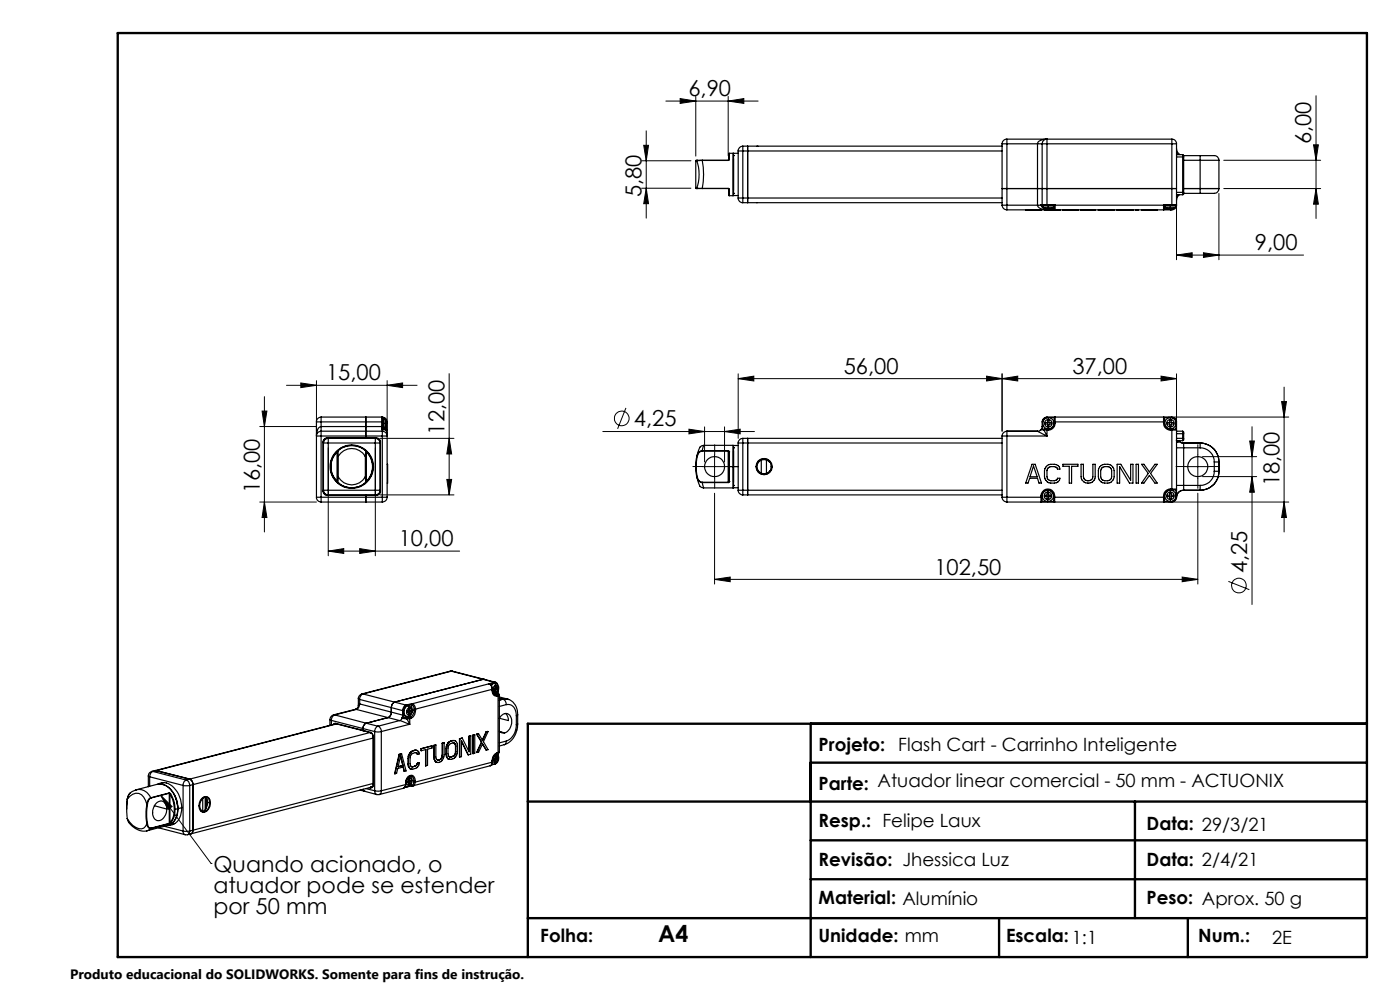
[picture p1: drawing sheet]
<svg xmlns="http://www.w3.org/2000/svg" width="297mm" height="210mm" viewBox="0 0 297 210" stroke-linecap="round" stroke-linejoin="round" font-family="sans-serif">
<g fill="none" stroke="#000" stroke-width=".21">
<path d="M136.1 34.1h10.5M136.1 39.9h10.5M136.6 30.8h1l-.5 3.3zM137.1 27.8v18.5M137.1 39.9l.5 3.3h-1zM141.3 21.4h19.5M144.3 20.9l3.3 .5-3.3 .5zM147.6 20.5v12.6M154.5 21.4l3.3-.5v1zM154.5 20.5v12.5M259.6 34h20.6M259.6 40h20.6"/>
<path d="M278.7 30.7h1l-.5 3.3zM279.2 20.3v26M279.2 40l.5 3.3h-1zM249.6 54.1l3.3-.5v1zM249.6 41v14.1M249.6 54.1h26.9M255.3 53.6l3.3 .5-3.3 .5zM258.6 41v14.1M95.3 79.3v25.7M156.6 79.3v13.7M209.3 79.8l3.3 .5-3.3 .5zM212.6 79.3v12.2"/>
<path d="M246.3 79.8l3.3 .5-3.3 .5zM249.6 79.3v10.9M55.1 90.5h12M55.6 87.2h1l-.5 3.3zM56.1 84.1v28.7M60.8 81.7h27.7M63.8 81.2l3.3 .5-3.3 .5zM67.1 80.7v10.8M69.6 95v22.9M79.6 95v22.9M80.6 93h15.7M82.1 81.7l3.3-.5v1z"/>
<path d="M82.1 80.7v10.8M95.3 93l.5 3.3h-1zM127.9 91.5h32.2M132.8 86.5l-1.8 4.5M146.2 91l3.3 .5-3.3 .5zM149.1 99h5M149.5 90.5v7.5M151.6 96.5v5M153.7 91.5l3.3-.5v1zM153.7 90.5v7.5M156.6 80.3l3.3-.5v1zM156.6 80.3h93"/>
<path d="M212.6 80.3l3.3-.5v1zM247.9 88.5h25.5M251.6 99h5M254.1 96.5v5M255.1 96.9h11.5M265.1 93.5h1l-.5 3.4zM265.6 90.5v37.7M271.9 85.2h1l-.5 3.3zM272.4 82.1v30.7M55.1 106.5h12M56.1 106.5l.5 3.3h-1zM69.6 116.9l3.3-.5v1z"/>
<path d="M69.6 116.9h27.9M76.3 116.4l3.3 .5-3.3 .5zM80.6 105h15.7M94.8 101.7h1l-.5 3.3zM151.6 104.6v19.3M247.9 106.5h25.5M254.1 104.6v19.3M255.1 101.1h11.5M265.6 101.1l.5 3.3h-1zM272.4 106.5l.5 3.3h-1zM151.6 122.9l3.3-.5v1zM151.6 122.9h102.5"/>
<path d="M250.8 122.4l3.3 .5-3.3 .5zM260.6 123.3l4.4 1.8M34.1 168.7l2.4 2.4-.8 .6zM34.1 168.7l10.7 14.5M44.8 183.2h.1"/>
<circle cx="131.9" cy="88.8" r="1.56"/>
<circle cx="262.8" cy="124.2" r="1.56"/>
</g>
<path d="M149.1 99h-2.1M151.6 96.5v-2.2M154.1 99h2.1M251.6 99h-2.1M254.1 96.5v-2.2M256.6 99h2.1M151.6 101.5v2.1M254.1 101.5v2.1" fill="none" stroke="#000" stroke-width=".21" stroke-dasharray="15.2 1.3 1.3 1.3"/>
<path d="M25 7h265v196h-265zM172 153.5v49.5M290 153.5h-178v49.5M112 170h178M172 161.8h118M172 178.3h118M240.8 170v24.8M172 186.5h118M211.9 194.8v8.2M252 194.8v8.2M290 194.8h-178" fill="none" stroke="#000" stroke-width=".5"/>
<g fill="#000">
<path d="M34.1 168.7l2.4 2.4-.8 .6z"/>
<path d="M136.6 30.8h1l-.5 3.3zM137.1 39.9l.5 3.3h-1zM278.7 30.7h1l-.5 3.3zM279.2 40l.5 3.3h-1zM55.6 87.2h1l-.5 3.3zM56.1 106.5l.5 3.3h-1zM95.3 93l.5 3.3h-1zM94.8 101.7h1l-.5 3.3z"/>
<path d="M144.3 20.9l3.3 .5-3.3 .5zM154.5 21.4l3.3-.5v1z"/>
<path d="M255.3 53.6l3.3 .5-3.3 .5zM249.6 54.1l3.3-.5v1z"/>
<path d="M63.8 81.2l3.3 .5-3.3 .5zM82.1 81.7l3.3-.5v1z"/>
<path d="M153.7 91.5l3.3-.5v1zM146.2 91l3.3 .5-3.3 .5z"/>
<path d="M156.6 80.3l3.3-.5v1zM209.3 79.8l3.3 .5-3.3 .5z"/>
<path d="M212.6 80.3l3.3-.5v1zM246.3 79.8l3.3 .5-3.3 .5z"/>
<path d="M265.1 93.5h1l-.5 3.4zM265.6 101.1l.5 3.3h-1z"/>
<path d="M271.9 85.2h1l-.5 3.3zM272.4 106.5l.5 3.3h-1z"/>
<path d="M76.3 116.4l3.3 .5-3.3 .5zM69.6 116.9l3.3-.5v1z"/>
<path d="M250.8 122.4l3.3 .5-3.3 .5zM151.6 122.9l3.3-.5v1z"/>
</g>
<g fill="none" stroke="#000" stroke-width=".25">
<path d="M147.6 34.1v5.8M147.6 39.9l.3 .1M147.6 34.1h.2M147.6 39.9h.2M147.8 34.1a8.8 8.8 0 0 1 0 5.8M147.8 39.9l1.2 .1M147.8 39.9l.1 .1M147.9 34l-.3 .1M147.9 40h1.1M147.9 34l-.1 .1M147.9 34h1.1M149 34l-1.2 .1"/>
<path d="M149 34a15.7 15.7 0 0 1 0 6M149 34h.1M149 40h5.5M149 34h5.5M149 40h.1M154.5 40l.2 .2M154.5 34h.1M154.5 40l.1 .1M154.5 40h.1M154.6 33.9l-.1 .1M154.7 32.5l-.1 1.4M154.7 33.8l-.2 .2"/>
<path d="M154.7 32.5v1.3M154.7 33.8l-.1 .1M154.7 32.5h.8M155.5 32.5v9M155.5 32.5l.1 .1M155.6 33h.1M155.6 32.9l.1 .1M155.6 33.6v6.8M156.6 32.5h-1v9h1M156.6 32h1M156.6 32v10M157.6 31v1"/>
<path d="M157.6 31a1.02 1.02 0 0 0-1 1M157.6 32v10M157.6 31h55M157.6 32h55M158.6 31v11M160.6 31h.1M212.6 40h7.5M212.6 30.5h1M212.6 30.5v13M213.6 29.5v1M213.6 29.5a1.02 1.02 0 0 0-1 1M213.6 30.5v13"/>
<path d="M213.6 30.5h6.5M213.6 29.5h35M220.1 40h1M220.1 30.5h1M220.1 30.5v13M221.1 40h27.5M221.1 30.5h1M221.1 30.5v12.9M222.1 29.5v1M222.1 29.5a1.02 1.02 0 0 0-1 1M222.1 29.5a1.97 1.97 0 0 0-2 .8v.2M222.1 30.5v12.9"/>
<path d="M222.1 30.5h26.5M248.6 40h1zM248.6 30.5h1M248.6 29.5v1M248.6 29.5a.96 .96 0 0 1 1 1M248.6 30.5v12.9M249.6 31.5l.1 .6 .6 .7M249.6 32.3l.2 .5M249.6 30.5v13M249.6 32.8h1.3M249.6 33.3h1.3M250.9 32.8v.5"/>
<path d="M250.9 33.3h.2M250.9 32.8l.2 .2M250.9 33.3v7.5M251.1 33v.3M251.1 33.3v7.5M251.1 34h3.5M251.1 40h3.5M251.1 33h3.5M254.6 40v1M254.6 40h4M254.6 33v1M254.6 34h4"/>
<path d="M254.6 33h2.6a1.08 1.08 0 0 1 1.4 1M254.6 34v6M258.6 40a1.22 1.22 0 0 1-1.7 1h-2.3M258.6 34v6M154.6 40.1l.1 1.4M154.6 40.1l.1 .1M154.7 40.2v1.3M154.7 41.5h.8M155.6 41h.1M155.6 41.4l-.1 .1M155.7 41l-.1 .1M156.6 42h1"/>
<path d="M156.6 42a.96 .96 0 0 0 1 1M157.6 42v1M157.6 42h55M157.6 43h55M158.6 42v1zM160.6 43h.1M212.6 43.5h1M212.6 43.5a1.02 1.02 0 0 0 1 1M213.6 43.5v1M213.6 43.5h6.5M213.6 44.5h8.8M217.6 44.5h3.3"/>
<path d="M218.9 44.5v.1M219.6 44.5v.1M220.1 43.5v.2a1.81 1.81 0 0 0 2 .8M220.1 43.5h.8M220.9 43.5l.6 .8M220.9 43.4l.1 .1M220.9 43.4h.2M220.9 43.5h.1M220.9 43.4v.1M221 43.5h.2M221 43.5l.1 .2M221.1 43.4l.1 .1"/>
<path d="M221.1 43.4h1M221.2 43.6v.1M221.2 43.7l.3 .4h.9M221.2 43.5h.9M221.2 43.6h1.2M221.2 43.7h1.2M221.3 43.5l-.1 .1M221.5 44.3l.6 .2M221.5 44.1h.1M221.6 44.1l.5 .2M221.6 44.1l-.1 .2M221.6 44.5h3.3"/>
<path d="M221.7 44.5v.1M221.9 44.5v.1M222.1 43.4v.1M222.1 44.3v.2M222.1 43.4h1.7M222.1 43.5h1.6M222.1 44.3h.3M222.2 44.5v.1M222.4 43.5v.1M222.4 43.7v.4M222.4 44.3v.2M222.4 44.3h1.3"/>
<path d="M222.4 44.5h1.4M222.4 43.6h1.2M222.4 43.7h1.2M222.4 43.6v.1M222.4 44.1v.2M222.5 44.5v.1M222.9 44.5v.1M223.5 43.5l.1 .1M223.6 43.6v.1M223.6 43.7l-.3 .4h-.9M223.7 43.5h.1M223.7 44.3l.1 .2"/>
<path d="M223.7 43.5v.8M223.7 44.5v.1M223.8 43.5v1M223.8 43.4l-.1 .1M223.8 43.4v.1M223.8 43.5h23M223.8 44.5h23M224.1 44.5v.1M224.4 44.5v.1M224.8 44.5v.1M225.5 44.5h3.2M229.3 44.5h3"/>
<path d="M229.8 44.5v.1M229.9 44.5v.1M230.1 44.5v.1M230.3 44.5v.1M230.7 44.5v.1M231 44.5v.1M231.4 44.5v.1M231.6 44.5v.1M231.8 44.5v.1M233 44.5h3.4M233.1 44.5v.1M233.3 44.5v.1"/>
<path d="M233.6 44.5v.1M233.9 44.5v.1M234.4 44.5v.1M235 44.5v.1M235.4 44.5v.1M235.8 44.5v.1M236.1 44.5v.1M236.3 44.5v.1M237 44.5h3.3M237.8 44.5v.1M239.9 44.5v.1M241 44.5h.5"/>
<path d="M242.2 44.5h3.3M242.7 44.5v.1M243.8 44.5v.1M245 44.5v.1M246.8 43.5v1M246.8 43.5h.2M246.8 43.4l.2 .1M246.8 44.5h1.5M246.8 43.4v.1M246.8 43.4h1.8M247 43.5h1.6M247.1 44.3l-.3 .2"/>
<path d="M247.1 43.5v.8M247.1 44.3h1.2M247.1 43.6v.1M247.1 43.7l.3 .4h.9M247.1 43.6h1.2M247.1 43.7h1.2M247.2 43.5l-.1 .1M248.3 43.5v.1M248.3 43.7v.4M248.3 44.3v.2M248.3 43.6h1.2M248.3 43.7h1.2"/>
<path d="M248.3 43.6v.1M248.3 44.1v.2M248.3 44.5h.3M248.3 44.3h.3M248.6 43.4h1l-.1 .1M248.6 43.5h.9M248.6 43.4v.1M248.6 44.3v.2M249.2 44.1l-.6 .2M249.4 43.5l.1 .1M249.5 43.6v.1M249.5 43.7l-.3 .4h-.9"/>
<path d="M249.5 43.5h.1M249.6 43.5a.96 .96 0 0 1-1 1M249.6 41.3h1.3M249.6 40.8h1.3M249.8 41.3l-.2 .4M250.2 41.3l-.5 .6-.1 .6M250.9 40.8h.2M250.9 40.8v.5M251.1 40.8v.4l-.2 .1M251.1 41h3.5M67.1 89.5h1M67.1 89.5v16"/>
<path d="M68.1 91.5v1M68.1 91.5a.91 .91 0 0 0-.9 1h.9M68.1 88.5a1.02 1.02 0 0 0-1 1M68.1 88.5v1M68.1 90.5v.9M68.1 90.5h-.2a1.77 1.77 0 0 0-.8 1.7M68.1 91.5h13M68.1 92.5h13M68.1 89.5h12.9M68.1 88.5h13M68.1 90.5h12.9M68.1 89.5v1"/>
<path d="M68.1 92.5v13M68.5 93.8h.1M68.5 93.8v10.4M68.6 94h1M68.6 94v10M68.7 93.7l-.1 .1M68.9 93.2v.1M69.4 92.9a.97 .97 0 0 0-.9 .9M69.4 93a.85 .85 0 0 0-.8 .8M69.4 92.9v.1M69.4 93h.1M69.4 92.9h10.4"/>
<path d="M69.6 93v1M69.6 93a.97 .97 0 0 0-1 1M69.6 94h10M69.6 93h10M69.6 94v10M70.1 99a4.5 4.5 0 0 0 1.4 3.2M70.1 99a4.4 4.4 0 0 0 1.3 3.2M71.4 95.8l.1 .1M71.4 95.8a4.2 4.2 0 0 0-1.3 3.2M71.5 95.8l-.3 .4a4.7 4.7 0 0 0-1.1 2.8M71.5 95.9a4.4 4.4 0 0 0 0 6.2M71.5 95.9v6.2"/>
<path d="M71.6 96.8v4.3M71.6 96.8h.1M71.6 95.7v1.1M71.6 95.7l-.1 .2M71.6 95.6h.1M71.6 95.6a4.5 4.5 0 0 1 6 .1M71.6 95.6l.1 1.2M71.6 95.6a4.5 4.5 0 0 1 6 0M71.6 95.6v.1M71.6 95.6l-.2 .2M71.7 96.8v4.3M71.7 96.8a3.3 3.3 0 0 1 5.8 0"/>
<path d="M77.5 96.8h.1M77.5 96.8v4.3M77.6 95.6h.1M77.6 95.6l-.1 1.2M77.6 96.8v4.3M77.6 95.6v.1M77.6 95.7v1.1M77.6 95.7l.1 .2M77.6 95.6l.2 .2M77.6 91.5v1.4M77.6 92.9h.1M77.6 90.5v1"/>
<path d="M77.6 88.5v2M77.7 95.9a4.4 4.4 0 0 1 0 6.2M77.7 95.9v6.2M77.8 95.8a4.5 4.5 0 0 1 0 6.4M77.8 95.8l-.1 .1M79.6 94h1M79.6 93v1M79.6 93a.96 .96 0 0 1 1 1M79.6 94v10M79.8 92.9a.9 .9 0 0 1 .9 .9M79.8 92.9v.1M79.8 93a.78 .78 0 0 1 .8 .8"/>
<path d="M79.8 93h.1M80.4 93.2l-.1 .1M80.6 93.7v.1M80.6 93.8h.1M80.6 94v10M80.7 93.8v10.4M81 90.5v.6M81 90.5h.1M81 89.5h.1M81 91.1h.1M81 89.5v1M81.1 90.9l.1 .1"/>
<path d="M81.1 91.5v1M81.1 91.5a.9 .9 0 0 1 1 1h-1M81.1 91.5h.1M81.1 91.1l.8 .1M81.1 91h.6M81.1 90.5v.5M81.1 91h.1M81.1 88.6l-.1-.1v1M81.1 88.6v.9M81.1 88.5v.1M81.1 88.5a1.02 1.02 0 0 1 1 1M81.1 91.1v.4"/>
<path d="M81.1 89.5v1M81.1 91v.1M81.1 92.5v13M81.1 91l-.1 .1M81.2 88.6l-.1 .1M81.2 88.6v2.4M81.2 88.6h.1M81.2 91h.1M81.3 88.6v2.4M81.3 88.6l.4 .3v1.8l-.4 .3M81.7 88.9l.2 .6M81.7 89.8h.2"/>
<path d="M81.7 91l.2 .2M81.7 91h.2M81.9 91.2h.2M81.9 91l.2 .2M81.9 89.8v1.2M81.9 89.8h.2M81.9 89.5h.2M81.9 91.2l.2 1M81.9 89.5v.3M82.1 89.8v1.4M82.1 98.5v4M82.1 89.5v.3"/>
<path d="M82.1 91.2v14.3M147.8 96.8h.1M147.8 96.8a11 11 0 0 0 0 4.3M147.9 96.8a11 11 0 0 0 0 4.3M149 95.6a1.33 1.33 0 0 0-1.2 1.2M149 95.7a1.25 1.25 0 0 0-1.1 1.1M149 95.6v.1M149 95.6h5.5M149 95.7h5.5M149.3 94.5h-.4l-.4 .4-.7 1.9M154.5 95.6l.2 .2M154.5 95.7l.1 .2"/>
<path d="M154.5 95.6v.1M154.5 95.7v6.6M154.6 95.8h.1M154.6 95.9v6.2M154.7 99v3.2M154.7 95.8v3.2M154.7 95.8l-.1 .1M154.7 99h.8M155.5 94.5h-6.2l-.3 1.1M155.5 94.5l.1 .1M155.5 99h.1M155.5 99v4.5"/>
<path d="M155.5 94.5v4.5M155.6 94.9l.1 .1M155.6 95h.1M155.6 99v4.5h1M155.6 99v3.4M155.6 95.6v3.4M155.6 99h1M156.6 94.5h-1v4.5M156.6 94h1M156.6 94v10M157.6 93v1M157.6 93a.96 .96 0 0 0-1 1"/>
<path d="M157.6 94v10M157.6 94h55M157.6 93h55M158.6 93v11M160.4 99a1.73 1.73 0 0 1 1.7-1.7 1.73 1.73 0 0 1 1.7 1.7M160.4 99a1.73 1.73 0 0 0 1.7 1.7 1.73 1.73 0 0 0 1.7-1.7M160.4 99h.1M161.5 97.6a1.49 1.49 0 0 0-.9 1.4 1.49 1.49 0 0 0 .9 1.4M161.5 97.6v2.8M162.6 97.6h-1.1M162.6 97.6l.7 .5v-.2M162.6 97.6v2.8"/>
<path d="M163.6 99h.2M163.6 98.3v1.3M212.6 92.5h1M212.6 92.5v13M213.6 91.5a1.09 1.09 0 0 0-1 1M213.6 91.5v1M213.6 91.5h6.5M213.6 92.5v13M213.6 92.5h8.5M218.9 98.5h.7l1.3 4h-.5l-.3-1h-1.7l-.3 1h-.5zM219.3 98.8l.7 2.3h-1.5zM220.1 91.5l2 1"/>
<path d="M220.9 91.1l-.4 .3-.4 .1M220.9 91.1l.6 .1M220.9 91.1l-.1 .1M220.9 91v.1M221.1 90.5h.1M221.1 90.5l-.2 .6M221.1 89.5h.1M221.1 89.5v1M221.2 90.5l-.1 .5M221.2 89.5v1M221.5 91.2l.6 1.3M221.5 91.2h.6"/>
<path d="M221.6 91l-.1 .2M221.6 91h.5M221.6 91l-.7 .1M221.8 89.6h.4v-.5h.3v.5h.6v.3h-.6v.5h-.3v-.5h-.4zM222.1 91v.2M222.1 88.6a.97 .97 0 0 0-.9 .9M222.1 88.5v.1M222.1 88.5a1.09 1.09 0 0 0-1 1M222.1 91.2v1.3M222.1 91.2h.3M222.1 88.5h26.5M222.1 91h.3"/>
<path d="M222.1 88.6h1.6M222.2 98.7a2.1 2.1 0 0 1 2.6 .4l.1 .4h-.6v-.2a1.31 1.31 0 0 0-2.2 .5v1.3a.84 .84 0 0 0 .8 .9h.8l.6-.3v-.2h.6a1.64 1.64 0 0 1-2.4 .9 1.6 1.6 0 0 1-.9-1.3 2.28 2.28 0 0 1 .6-2.4zM222.4 90.6v.4M222.4 88.6a1.2 1.2 0 0 0-1.2 1.2 1.2 1.2 0 0 0 1.2 1.2M222.4 88.6v.4M222.4 89a.79 .79 0 0 0-.8 .8 .79 .79 0 0 0 .8 .8M222.4 88.6a1.2 1.2 0 0 1 1.2 1.2 1.2 1.2 0 0 1-1.2 1.2M222.4 89a.79 .79 0 0 1 .8 .8 .79 .79 0 0 1-.8 .8M222.4 91v.2M223.7 89.8a1.33 1.33 0 0 1-1.3 1.2M223.7 89.8h.1M223.7 88.6l.1-.1v1"/>
<path d="M223.7 89.5h.1M223.7 88.6v.9M223.7 89.5v.3M223.8 89.8a1.45 1.45 0 0 1-1.4 1.4M223.8 89.5v.3M223.8 89.5h23M225.5 98.5h3.2v.4h-1.4v3.6h-.5v-3.6h-1.3zM229.3 98.5h.5v2.6a1.02 1.02 0 0 0 1 .9 1.02 1.02 0 0 0 1-.9v-2.6h.5v2.6a1.51 1.51 0 0 1-1.5 1.4 1.51 1.51 0 0 1-1.5-1.4zM233.6 98.7a1.72 1.72 0 0 1 2.8 1.1 2.28 2.28 0 0 1-.6 2.4 1.72 1.72 0 0 1-2.8-1.1l.1-1.7zM233.8 99.3a1.26 1.26 0 0 1 2 .5v1.3a1.2 1.2 0 0 1-1.1 .9 1.2 1.2 0 0 1-1.2-.9v-1.3zM237 98.5h.8l2.1 3.4v-3.4h.4v4h-.7l-2.1-3.5v3.5h-.5zM241 98.5h.5v4h-.5z"/>
<path d="M242.2 98.5h.5l1.1 1.6 1.2-1.6h.5l-1.4 1.9 1.4 2.1h-.5l-1.2-1.6-1.1 1.6h-.5l1.4-2.1zM246.8 89.8a1.45 1.45 0 0 0 1.5 1.4M246.8 89.5h.3M246.8 89.8h.3M246.8 89.5v.3M247 88.6l-.2-.1v1M247 88.6l.1 .9M247 88.6h1.6M247.1 89.8a1.26 1.26 0 0 0 1.2 1.2M247.1 89.5v.3M248.1 89.1h.4v.5h.5v.3h-.5v.5h-.4v-.5h-.5v-.3h.5zM248.3 90.6v.4"/>
<path d="M248.3 88.6a1.2 1.2 0 0 0-1.2 1.2 1.2 1.2 0 0 0 1.2 1.2M248.3 88.6v.4M248.3 89a.79 .79 0 0 0-.8 .8 .79 .79 0 0 0 .8 .8M248.3 88.6a1.2 1.2 0 0 1 1.2 1.2 1.2 1.2 0 0 1-1.2 1.2M248.3 89a.79 .79 0 0 1 .8 .8 .79 .79 0 0 1-.8 .8M248.3 91v.2M248.3 91.2h.3M248.3 91h.3M248.6 91v.2M248.6 91h.9M248.6 88.5v.1M248.6 88.6a.9 .9 0 0 1 .9 .9"/>
<path d="M248.6 88.5a1.02 1.02 0 0 1 1 1M248.6 91.2v12.5M249.5 91l.1 .2h-1M249.5 89.5h.1M249.5 89.5v1.5M249.6 93.5h1.3M249.6 95h1.5M249.6 93.2l.1 .6h.2M249.6 93h1.3M249.6 91.5h1.3M249.6 89.5v16M249.6 92h1.3"/>
<path d="M249.8 93.5h.1h-.3l.3 .3M249.9 93.5l.2 .1M250 93.5l.1 .1M250.1 93.6l-.2 .2M250.1 93.6h.1M250.1 93.6l.5 .3 .5 .1M250.9 93v.5M250.9 91.5v.5M250.9 93h.2M250.9 92h.2M250.9 91.5l.2 .1v.4M250.9 92v1"/>
<path d="M251.1 93v.3l-.2 .2M251.1 94v1M251.1 94h3.5M251.1 92v1M251.1 95v8M251.1 95h3.5M254.6 95a2.99 2.99 0 0 1 3 3M254.6 94v1M254.6 94a4 4 0 0 1 4 4M257.6 98h1M257.6 100h1M257.6 100a2.99 2.99 0 0 1-3 3"/>
<path d="M257.6 98v2M258.6 100a3.9 3.9 0 0 1-4 4M258.6 98v2M67.1 105.5h1M67.1 105.5a1.02 1.02 0 0 0 1 1M68.1 105.5v1M68.1 105.5h13M68.1 106.5h13M68.5 104.2a.97 .97 0 0 0 .9 .9M68.5 104.2h.1a1.1 1.1 0 0 0 .8 .9M68.6 104h1M68.6 104a.97 .97 0 0 0 1 1"/>
<path d="M69.4 105.1h10.4M69.6 104v1M69.6 104h10M69.6 105h10M71.4 102.2l.2 .1M71.5 102.1l-.1 .1M71.5 102.1l.1 .2M71.6 102.3a4.4 4.4 0 0 0 6 0M71.6 101.1h.1M71.6 102.3v.1M71.6 101.1v1.2M71.6 102.4a4.5 4.5 0 0 0 6 0"/>
<path d="M71.6 102.4h.1M71.7 101.1a3.3 3.3 0 0 0 5.8 0M71.7 101.1l-.1 1.3M77.5 101.1h.1M77.5 101.1l.1 1.3M77.6 102.4h.1M77.6 102.3v.1M77.6 102.3h.1M77.6 101.1v1.2M77.6 105.1h.1M77.6 105.1v1.4M77.7 102.1l-.1 .2"/>
<path d="M77.7 102.1l.1 .1M77.8 102.2l-.2 .2M79.6 104v1M79.6 104h1M80.6 104a.96 .96 0 0 1-1 1M80.7 104.2a.9 .9 0 0 1-.9 .9M80.7 104.2h-.1a1.24 1.24 0 0 1-.8 .9M81.1 105.5h1M81.1 105.5v1M82.1 105.5a1.02 1.02 0 0 1-1 1M147.8 101.1l.7 2 .8 .4M147.8 101.1a1.33 1.33 0 0 0 1.2 1.3"/>
<path d="M147.8 101.1h.1M147.9 101.1a1.22 1.22 0 0 0 1.1 1.2M149 102.3v.1M149 102.4l.3 1.1M149 102.4h5.5M149 102.3h5.5M149.3 103.5h6.2M154.5 102.3v.1M154.6 102.1h.1M154.6 102.1l-.1 .2M154.6 102.1l.1 .1M154.7 102.2l-.2 .2"/>
<path d="M155.6 103.4l-.1 .1M155.6 103h.1M155.7 103l-.1 .1M156.6 104h1M156.6 104a.96 .96 0 0 0 1 1M157.6 104v1M157.6 104h55M157.6 105h55M158.6 104v1zM161.5 100.4l.5 .1 .6-.1M163.3 100v-.1l-.7 .5M212.6 105.5a1.09 1.09 0 0 0 1 1"/>
<path d="M212.6 105.5h1M213.6 105.5v1M213.6 105.5h7.2M213.6 106.5h35M220.8 105.2a1.45 1.45 0 0 1 1.5-1.5 1.45 1.45 0 0 1 1.4 1.5M220.8 105.5v1l.2-.1M220.8 105.5h.3M220.8 105.2h.3M220.8 105.2v.3M221 106.4h2.6M221.1 105.5l-.1 .9M221.1 105.2a1.25 1.25 0 0 1 1.2-1.3 1.25 1.25 0 0 1 1.3 1.3"/>
<path d="M221.1 105.2v.3M222.1 104.5h.4v.5h.5v.3h-.5v.5h-.4v-.5h-.4v-.3h.4zM222.3 106v.4M222.3 104a1.2 1.2 0 0 0-1.2 1.2 1.2 1.2 0 0 0 1.2 1.2M222.3 104v.4M222.3 104.4a.79 .79 0 0 0-.8 .8 .79 .79 0 0 0 .8 .8M222.3 104a1.2 1.2 0 0 1 1.2 1.2 1.2 1.2 0 0 1-1.2 1.2M222.3 104.4a.79 .79 0 0 1 .8 .8 .79 .79 0 0 1-.8 .8M223.6 105.2h.1M223.6 105.5h.1M223.6 105.5v.9M223.6 105.2v.3"/>
<path d="M223.7 105.5v1l-.1-.1M223.7 105.5h23.1M223.7 105.2v.3M246.8 105.5v1l.2-.1M246.8 105.5h.3M246.8 105.2h.3M246.8 105.2v.3M247 106.4h1.6M247.1 105.5l-.1 .9M247.1 105.2v.3M248.1 104.5h.4v.5h.5v.3h-.5v.5h-.4v-.5h-.5v-.3h.5zM248.3 104v.4"/>
<path d="M248.3 104a1.2 1.2 0 0 1 1.2 1.2 1.2 1.2 0 0 1-1.2 1.2M248.3 106v.4M248.3 104.4a.79 .79 0 0 1 .8 .8 .79 .79 0 0 1-.8 .8M248.3 104a1.2 1.2 0 0 0-1.2 1.2 1.2 1.2 0 0 0 1.2 1.2M248.3 104.4a.79 .79 0 0 0-.8 .8 .79 .79 0 0 0 .8 .8M248.3 103.7a1.45 1.45 0 0 0-1.5 1.5M248.3 103.7v.2M248.3 103.9a1.26 1.26 0 0 0-1.2 1.3M248.3 103.7h.3M248.3 103.9h.3M248.6 103.7v.2M248.6 103.7h1l-.1 .2"/>
<path d="M248.6 103.9h.9M248.6 106.4v.1M249.5 105.5h.1M249.5 105.5a.9 .9 0 0 1-.9 .9M249.5 103.9v1.6M249.6 105.5a1.02 1.02 0 0 1-1 1M249.6 103h1.5M251.1 103v1M251.1 104a1.51 1.51 0 0 0-1.5 1.5M251.1 104h3.5M251.1 103h3.5M254.6 103v1"/>
<path d="M70 152.6l.3 .2M70 152.6v1.3M70.3 152.8l9.2 2.4M70.3 152.8v1M70.7 151.7h.3M70.8 151.7l-.5 .2-.3 .7M71 151.7a1.11 1.11 0 0 0-.7 1.1M71 151.7l6.7 1.7M71 153.5h.1M71 153.5l-.1 .1M71.1 153.5h.2M71.2 153.4l-.5 .3"/>
<path d="M71.2 153.4l.1 .1M71.2 153.4l5.8 1.5M71.3 153.5l5.7 1.5M71.3 153.5l-38.4 10M71.4 153.6l-38.2 9.9M75.5 150.5h.1M75.5 150.5l-4.8 1.2M75.6 150.5l9.2 2.4M75.6 150.5l-4.6 1.2M76 149.7l-.1 .4-.4 .4M76 148.2l.3 .2M76 148.2v1.5"/>
<path d="M76.3 149.3a1.23 1.23 0 0 1-.7 1.2M76.3 149.3l-.2 .1-.1 .3M76.3 149.3l6.7 1.8M76.3 148.4l6.7 1.7M76.3 148.4v.9M76.8 147.2l-.5 .3-.3 .7M76.8 147.2h.2M77 154.9v.1M77 147.2a1.23 1.23 0 0 0-.7 1.2M77 154.9l1.6 .5M77 147.2l6.7 1.7M77 155l1.6 .4"/>
<path d="M77.7 153.4a1.27 1.27 0 0 0-.7 1.5M77.7 153.4l2.5 .6M78.5 155.4l-38.2 9.9M78.6 155.4a.98 .98 0 0 1 .6 1M78.6 155.4h.1M78.6 155.4a.87 .87 0 0 1 .6 .9M79.2 156.3v10.1M79.2 156.3v.1M79.2 156.6l-38.2 9.8M79.2 156.4v10M79.5 155.2h1.4M79.5 155.2v12.5"/>
<path d="M80.2 154a1.23 1.23 0 0 0-.7 1.2M80.2 154a1.23 1.23 0 0 1 .7 1.2M80.9 155.2v12.5M83 151.1a1.23 1.23 0 0 1-.7 1.1l-4.6 1.2M83 151.1l2.4 .6M83 150.1l2.4 .6M83 150.1v1M83.7 148.9a1.23 1.23 0 0 0-.7 1.2M83.7 148.9l2.4 .7M84.8 152.9l2.1 .7M84.8 152.9l-4.6 1.1M85.2 159.9l-.5 .1"/>
<path d="M85.2 159.9l.9 3.6-.3 .1M85.3 152.3v.1M85.3 152.4l-.5 .5M85.3 152.4l1 .1M85.4 151.7l-.1 .6M85.4 150.7h.1M85.4 151.7h.1M85.4 150.7v1M85.4 152.3l-.1 .1M85.4 152.3h.9M85.4 152.3h-.1M85.4 152.3h.1"/>
<path d="M85.5 151.7v.6M85.5 150.7v1M85.9 151.8l.3 .2M86.1 149.6l.1 .1M86.1 149.6a1.19 1.19 0 0 0-.7 1.1M86.2 152h.4M86.2 149.7a1.17 1.17 0 0 0-.7 1M86.3 152.3v.2M86.3 152.5l.6 1.1M86.4 149.7a1.41 1.41 0 0 0-.5 2.1M86.5 149.6l.3 .1M86.5 149.6a1.43 1.43 0 0 0-.6 2.2"/>
<path d="M86.5 149.6v.1M86.5 149.7l.3 .4M86.5 149.7a1.31 1.31 0 0 0-.3 2.3M86.5 149.7h.3M86.7 150.9v.6h.2M86.7 150.7h.2M86.7 151.4l.2 .1M86.7 150.9l.2 .1M86.8 152.2l-.5 .1M86.8 152.2l.1 .2M86.8 149.7a1.24 1.24 0 0 1 .7 1.2 1.24 1.24 0 0 1-.9 1.1M86.8 150.1a.87 .87 0 0 0-.6 .8 .87 .87 0 0 0 .4 .8h.2"/>
<path d="M86.8 150.1a.77 .77 0 0 1 .6 .7 .77 .77 0 0 1-.4 .8l-.2 .1M86.8 151.7l-.2 .3M86.9 152.4l-.6 .1M86.9 150.7v-.5l-.2 .1v.5l-.3 .1v.3l.3-.1h-.3M86.9 151v.5M86.9 152.4v1.2M86.9 150.7l.4-.1v.3M86.9 153.6l-6 1.6M87 159.7l-.3 .3M87 159.7h.1M87 152.1l.1 .3M87 152.1l-.6-.1-.9 .3"/>
<path d="M87 152.1l-.2 .1M87 159.7l-.2 .4M87.1 150.7v.2M87.1 150.9h-.4M87.1 150.9h.2M87.1 152.4h-.2M87.2 159.4l-.2 .3M87.2 159.4h.1M87.3 150.9l-.4 .1M87.3 159.4l-.3 .3M87.3 149.4v.1M87.3 149.5a.96 .96 0 0 1 .6 .9"/>
<path d="M87.3 149.5v.5M87.3 149.4l-1.1 .3M87.4 149.3l-.1 .1M87.4 149.3l-1.3 .3M87.4 149.3h.1M87.5 149.3l-.2 .1M87.5 149.3a1.14 1.14 0 0 1 .7 1.1M87.5 159.3l-.3 .1M87.5 159.3h.1M87.5 150.6l.4 .1M87.6 159.3l-.3 .1M87.9 150.7a1.62 1.62 0 0 1-.9 1.4"/>
<path d="M87.9 150.7h.3M87.9 150.4h.3M87.9 150.4v.3M88 159.1l-.5 .2M88 159.1l.3 .1M88 159.1l.1 .1M88.1 159.2l-.5 .1M88.1 159.2a.72 .72 0 0 1 .8 .7l-.3 .1M88.2 150.7a1.79 1.79 0 0 1-1.1 1.7M88.2 150.4v.3M88.3 159.7l.1 .1M88.4 159.8l.2 .2"/>
<path d="M88.4 159.8h.1M88.5 159.8l-.2-.1a1.08 1.08 0 0 0-1.3 1.1v1.2a.56 .56 0 0 0 .6 .7l.5-.2M88.5 159.8l.1 .2M89.3 158.8l.1 .4M89.3 158.8h.1M89.4 158.8v.4M89.4 159.2l.9-.2v3.4M90.3 159v3.4M91.7 158.2l-2.4 .6M91.7 158.2l-2.3 .6M91.7 158.2v.5l-1 .2v3.4l-.4 .1M92 158.1v2.5"/>
<path d="M92 158.1h.1M92.1 158.1v2.6M92.5 158l-.4 .1M92.5 158l-.5 .1M92.5 158v2.6l.1 .5 .5 .1M93.8 157.6v2.6M93.8 157.6l.1 .1M93.9 157.7v2.5M94.2 157.6h-.4M94.2 157.6v2.5a1.31 1.31 0 0 1-1.7 1.5M94.2 157.6l-.3 .1M94.6 158.7v1.3"/>
<path d="M94.6 160l.1 .4M94.6 158.7l.1 .1M94.6 160h.1M94.7 158.3l-.1 .4M94.7 158.8v1.2M94.7 158.3l.1 .1M94.8 158.4l-.1 .4M94.8 158l-.1 .3M94.8 158h.1M94.9 158l-.1 .4M95 157.6l-.2 .4M95 157.6l-.1 .4"/>
<path d="M95.4 157.4l-.4 .2M95.5 142.4h.5M95.5 142.4h.2M95.5 142.4l-18.7 4.8M95.6 157.2a.96 .96 0 0 1 1 0 .96 .96 0 0 1 .4 1 2.61 2.61 0 0 1-.6 2.6l-1 .3M95.6 157.2l-.2 .2M95.6 157.2h.1M95.7 142.4h.3M95.7 142.4l-18.7 4.8M95.7 142.4l6.8 1.7M96 142.4l6.7 1.7M96.1 157.1l-.5 .1"/>
<path d="M96.3 157.6l.1 .1M96.4 157.7l.2 .2M96.4 157.7h.1M96.5 157.7a1.04 1.04 0 0 0-1.5 1v1.2l.2 .5 .2 .2 .7-.1M96.5 157.7l.2 .2M96.6 157.9v.3M96.6 159.8l-.2 .3M96.6 157.9h.1M96.6 159.8h.1M96.6 158.2v1.3M96.6 159.5v.3M96.6 158.2h.1"/>
<path d="M96.6 159.5h.1M96.7 159.8l-.2 .3M96.7 157.9v.3M96.7 159.5v.3M96.7 158.2v1.3M97.5 156.7v3.9M97.5 156.7h.1M97.9 157.3l1.4 2.8M98.1 156.6l-.6 .1M99.4 156.2v3.1M99.4 156.2l.1 3.3-1.4-2.9M99.8 156.1h.1"/>
<path d="M99.9 156.1l-.5 .1M99.9 156.1v3.9l-.6 .1M100.3 156l.1 3.9M100.3 156h.1M100.4 156v3.9M100.7 155.9l-.4 .1M100.7 155.9v3.9l-.3 .1M100.7 155.9l-.3 .1M101.1 155.7l1 1.7M101.1 155.7l.1 .1M101.2 155.8l1 1.6M101.5 155.7h-.4"/>
<path d="M101.5 155.7l-.3 .1M102.1 157.4l-.9 2.2M102.1 157.4h.1M102.2 157.4l-1 2.2M102.3 157.8l.9 1.3M102.5 144.1h.2M102.5 144.1l2.4 .6M102.5 144.1l-18.8 4.8M102.7 144.1l2.4 .6M103.1 155.2l-.8 1.8M103.1 155.2h.1M103.2 159.1l-.8-1.3-.9 1.8h-.3"/>
<path d="M103.2 155.2l-.8 1.8-.9-1.3M103.5 155.2h-.4M103.5 155.2h-.3M103.5 155.2l-.9 2.1 .9 1.7-.3 .1M103.6 145.1h.1M103.7 145.1a1.23 1.23 0 0 1 .7 1.1M103.7 145.1h.1M103.8 145.1a1.1 1.1 0 0 1 .7 1.1M103.8 145.1h.1M104.4 146.5a.91 .91 0 0 0 1 1.1M104.4 146.2v.3M104.4 146.2l-16.2 4.2"/>
<path d="M104.5 146.5a.8 .8 0 0 0 .8 .9M104.5 146.2h-.1M104.5 146.5h-.1M104.5 146.2v.3M104.7 144.9l-.5 .5M104.7 147.3l.6 .1M104.8 144.9h.4M104.8 144.9l-.6 .5M104.8 144.9h.3M104.8 144.9h.1M104.8 144.9l.3 .5M104.9 144.7l.1 .1"/>
<path d="M104.9 144.7h.2M104.9 144.7l-17.4 4.6M105 147.2l-.3 .1M105 144.8l.3 .1 .2 .2M105 144.8l-1.1 .3M105 146.2v.6l.2-.1M105 145.9l.2 .1M105 146.7h.2M105 146.2l.2 .1M105.1 144.9h.1M105.1 144.9a1.27 1.27 0 0 1 .7 1.2 1.27 1.27 0 0 1-.8 1.1M105.1 144.7l.3 .2 .2 .3"/>
<path d="M105.1 145.4a.87 .87 0 0 0-.5 .7 .87 .87 0 0 0 .4 .8h.1M105.1 145.4a.81 .81 0 0 1 .6 .7 .81 .81 0 0 1-.6 .8M105.1 146.9l-.1 .3M105.2 146v-.5h-.2v.5l-.3 .1v.3l.3-.1h-.3M105.2 146.3v.4M105.2 146l.4-.1v.3M105.3 147.4l.1 .2M105.3 159.9a1.34 1.34 0 0 1-.3 2.2M105.3 159.9a1.56 1.56 0 0 0-.8 1.5M105.3 159.9h.1M105.4 145.9v.2M105.4 146.1l-.4 .1"/>
<path d="M105.4 146.1l.2 .1M105.4 159.7a1.66 1.66 0 0 0-1 1.7M105.4 159.7v.2M105.5 147.3l.2 .3M105.5 147.1l.2 .1-.2 .1M105.5 147.1h-.3M105.5 147.3l-.2 .1M105.6 147.1l.3 .3M105.6 146.7l-.1 .4M105.6 159.8h.1M105.6 159.8l-.2 .1M105.6 146.2l-.4 .1"/>
<path d="M105.6 159.8v.3M105.6 146.7v.4M105.6 159.8v.4M105.7 159.7l-.1 .1M105.7 147.6v12.1M105.7 147.6h-.3M105.7 159.7h-.3M105.9 159.5l-.3 .3M105.9 155.1h.1a1.02 1.02 0 0 0 1.1 .4M105.9 147.4l-.2 .2M105.9 159.5l-.2 .2M105.9 147.4v12.1"/>
<path d="M105.9 147.8l1.8 .5M105.9 148.1l.8 .2M106.2 155.3l.9 .2M106.7 148.3a1.23 1.23 0 0 1 .7 1.2M106.7 148.3h1M106.7 148.3l1.2 .1M106.7 148.3l-.8 .2M107 158l-1.1 .2M107.2 151.3l.4 .5 .2 1.1-1.9-.5a1.3 1.3 0 0 1 1.3-1 1.3 1.3 0 0 1 1.2 .9 2.65 2.65 0 0 1-1.3 3.2M107.4 149.5a1.8 1.8 0 0 1 2.1 1.8v.5M107.4 157.2l-.2 .6-.2 .2M107.4 149.5l-1.5 .4"/>
<path d="M107.4 157.2l-1.5 .4M107.7 148.3a3.2 3.2 0 0 1 2.1 3.3M109.5 153.7a3.6 3.6 0 0 1-2.1 3.5M109.5 151.8v1.9M109.8 153.6a4.5 4.5 0 0 1-2.8 4.4M109.8 151.6l-.3 .2M109.8 153.6l-.3 .1M109.8 151.6v2M27 173.7h.1M27 173.7a3.8 3.8 0 0 0 4.2 2.5M27 169.5a2.04 2.04 0 0 1 2-1.2 2.04 2.04 0 0 1 1.9 1.5l.3 .8M27 173.7a3.1 3.1 0 0 0 3.5 2l.7-.9"/>
<path d="M27 169.5l-.1 1.6 .1 2.6M27 169.5l-.1 2.1M27.3 168.5l-.3 1M27.5 168.3l-.1 .1M28.9 167.5l-.1 .1a2.12 2.12 0 0 0-1.8 1.9M28.9 167.5l4.5-1.1a3.4 3.4 0 0 1 3.6 2.2l.4 1.1 .3 1.8M28.9 167.5a2.73 2.73 0 0 1 3.1 1.7M31.2 170.6a12.4 12.4 0 0 0 0 4.2M31.2 170.6h.1M31.2 174.8l.3 .8 .5 .1M31.3 174.7a.9 .9 0 0 0 .6 1h.1M31.3 170.6a12.2 12.2 0 0 0 0 4.1"/>
<path d="M31.3 174.7l-.1 .1M31.5 164.6l.3 .2M31.5 164.6v2.3M31.8 164.8l7 1.8M31.8 164.8v2M32 169.2a1.39 1.39 0 0 0-.8 1.4M32 169.3l-.5 .5-.2 .8M32 169.2v.1M32 175.7h.1M32 175.7l-.8 .5M32.2 163.6l-.6 .5-.1 .5M32.2 163.6h.3"/>
<path d="M32.5 163.6a1.14 1.14 0 0 0-.7 1.2M32.5 163.6l7 1.9M32.7 170.9l2.7 .7M32.9 163.5h.3M32.9 163.5l-.7 .1M33.2 163.5l-.7 .1M33.2 163.5l7.1 1.8M33.3 170.2a1.3 1.3 0 0 1 1.6-.1 1.3 1.3 0 0 1 .5 1.5 2.14 2.14 0 0 1-2.1 2.5 2.21 2.21 0 0 1-.5-3.3zM33.5 166.4a2.75 2.75 0 0 1 3.8 1.1 5.7 5.7 0 0 1 .3 6.8l-.3 .3a1.94 1.94 0 0 1-1.5 .4M33.7 175.6l5.6 1.5M34.1 166.3a4.3 4.3 0 0 1 3.4 3.4l.2 1.8M34.7 166l-1.2 .4"/>
<path d="M34.9 175.3l3.9 1M35.9 168.2l.3 .2M35.9 168.2v.1M35.9 174.7h.1M35.9 168.3l.2 .1M35.9 168.2l-3.9 1M35.9 168.3l-3.9 1M35.9 168.3v6.4M35.9 174.7l-3.9 1M36.1 174.5h.1M36.1 168.4a5.7 5.7 0 0 1 .3 5.7l-.3 .4M36.1 174.5l-.2 .2"/>
<path d="M36.1 168.4v6.1M36.2 168.4a5.9 5.9 0 0 1 .9 3.3M36.2 174.5l-.3 .2M36.2 168.4h-.1M36.9 168.5l.5 1.2 .3 1.8M37.1 174.7l-1.4 .3M37.1 171.7a4 4 0 0 1-.9 2.8M37.7 171.5a3.5 3.5 0 0 1-2.1 3.6l-4.4 1.1M37.7 171.5l-.6 .2M37.7 171.5a3.6 3.6 0 0 1-1.4 3.3M38.6 171.3l-.9 .2M38.8 176.3a.67 .67 0 0 0 .3 .7 .67 .67 0 0 0 .7 .1"/>
<path d="M38.8 166.6h1.5M38.8 176.3h1.5M38.8 166.6v9.7M39.5 165.5a1.03 1.03 0 0 0-.7 1.1M39.5 165.5a1.14 1.14 0 0 1 .8 1.1M40.3 165.3a1.23 1.23 0 0 1 .7 1.1M40.3 176.3l-.3 .6-.2 .2M40.3 166.6v9.7M40.3 165.3l-.8 .2M40.5 176.9l-.7 .2M41 176.1l-.3 .6-.2 .2M41 166.4l-.7 .2"/>
<path d="M41 166.4v9.7M41 176.1l-.7 .2M42.6 172l.4 .1M43 169.2a.94 .94 0 0 1 1.6 .5 1.91 1.91 0 0 1-1.6 2.6 1.73 1.73 0 0 1-.5-2.6zM43 172l-.2 .1M43 169.4a1.72 1.72 0 0 0 0 2.7M43 169.4v2.7M43.5 171.8l-.2 .3h-.2M43.5 169.1l.2 .3v-.3M43.5 169.1l-.5 .3M43.5 169.1l-.1-.1h.4l.4 .3 .2 .4 .1 .6M43.5 169l.5 .6 .1 .6"/>
<path d="M43.5 169.1v2.7M43.7 171.4v-.3l-.2 .7M43.8 169.3v2M44 169.9l-.2 .1M44.1 170.2l-.1 .6-.4 .7M44.1 170.2l.4 .1M44.5 170.3a1.67 1.67 0 0 1-1.6 1.9M44.5 170.3h.1M76.3 167.6l1.2 .3M77 167.4l.5 .5M77.5 167.9l2.4 .6M77.6 167.3l1.9 .4"/>
<path d="M78.4 167.1h.2M78.6 167v.1M78.6 167h.1M78.6 167l.4-.1-38.5 10M79.2 166.4a.45 .45 0 0 1-.6 .6M79.2 166.4h.1M79.2 166.2l-38.2 9.9M79.2 166.4a.58 .58 0 0 1-.6 .7M79.5 167.7h1.4M79.5 167.7l.1 .6 .3 .2M79.9 168.5h.5M80.9 167.7l-.1 .6-.4 .2"/>
<path d="M84.7 160l-.9 4.1M84.7 160h.1M84.9 160.4l.5 2M85 160.3l.5 2.1-1 .3zM85.4 162.4l-.9 .2M85.4 162.4h.1M85.5 162.7l.3 .9M85.6 167.2l-5.2 1.3M85.8 163.6l-.3-.9-1.1 .3-.3 1-.3 .1M86 166.8l.1 .1zM86 166.4l-.2 .7-.2 .1M86 166.1v.3"/>
<path d="M86 166.4l-5.1 1.3M86.1 166.4l-.2 .5-.3 .3M86.1 166.1h-.1M86.1 166.4h-.1M86.1 166.1v.3M86.2 166.9l-.3 .1M86.4 166.9l-.6 .1M86.6 160.9v1.2M86.6 162.1v.4M86.6 160.9h.1M86.6 162.1h.1M86.6 160.4v.5"/>
<path d="M86.6 162.5l.1 .3M86.6 160.4h.1M86.6 162.5h.1M86.6 165.8v.6h.3M86.6 165.6h.3M86.6 166.3l.3 .1M86.6 165.8l.3 .1M86.6 162.1l.1 .4M86.7 164.8v.2M86.7 162.5l.1 .3M86.7 160.4l-.1 .5M86.7 165a.87 .87 0 0 0-.5 .7 .87 .87 0 0 0 .4 .9h.1"/>
<path d="M86.7 165a.81 .81 0 0 1 .6 .8 .81 .81 0 0 1-.6 .8M86.7 166.6l-.2 .3M86.7 160l-.1 .4M86.7 162.8l.3 .2M86.7 160l.1 .1M86.7 162.8h.1M86.8 162.8l.2 .2M86.8 160.1l-.1 .3M86.9 165.6v-.5l-.3 .1v.5l-.3 .1v.2h.3l-.3-.1M86.9 165.9v.5M86.9 165.6l.3-.1v.3M86.9 164.6a1.23 1.23 0 0 1 .5 1.4 1.23 1.23 0 0 1-1.3 .9"/>
<path d="M87 163l.3 .2M87 165.6v.2M87 165.8h-.4M87 165.8h.2M87.2 165.8l-.3 .1M87.2 164.6h.1M87.2 164.6a1.29 1.29 0 0 0-1.1 1.5M87.2 166.5v.1M87.2 166.6l.1 .1M87.2 164.6l.5 .4 .1 .6M87.2 166.3v.2M87.2 166.6l-.3 .1"/>
<path d="M87.3 166.7l-.6 .1M87.3 166.7h.3M87.3 166.7h.1M87.4 165.5l.4 .1M87.6 166.7h.1M87.8 165.6h.3M87.8 165.9h.3M87.8 165.9a.5 .5 0 0 1-.6 .6M87.8 165.6v.3M88 162.5l-.7 .1M88 162.5h.1M88.1 165.6a.93 .93 0 0 0-.7-1.1 .93 .93 0 0 0-1.1 .6l-.3 1"/>
<path d="M88.1 165.9l-.2 .6-.3 .2M88.1 165.6v.3M88.3 162.4l-.3 .1M88.3 162.4h.1M88.3 162.4l-.2 .1M88.4 162.2l-.1 .2M88.4 162.2h.1M88.5 161.9l-.1 .3M88.5 162.2l-.2 .2M88.5 161.9h.1M88.6 161.9l-.1 .3M88.9 161.8l-.4 .1"/>
<path d="M88.9 161.8a1.42 1.42 0 0 1-1.7 1.4M88.9 161.8l-.3 .1M92 160.6l.1 .4M92 160.6l.1 .1M92.1 161l.1 .4M92.1 161l.1 .1M92.1 160.7l.1 .4M92.2 161.1l.1 .3M92.2 161.4l.3 .2M92.2 161.4h.1M92.3 161.4l.2 .2M92.5 161.6l.2 .1"/>
<path d="M92.5 161.6h.1M93.3 161.2h-.5M93.5 161l-.2 .2M93.5 161h.1M93.6 160.8l-.1 .2M93.6 160.8h.1M93.7 160.8l-.2 .2M93.7 160.5l-.1 .3M93.7 160.5l.1 .1M93.8 160.2l-.1 .3M93.8 160.6l-.1 .2M93.8 160.2h.1"/>
<path d="M93.9 160.2l-.1 .4M94.7 160.4l.1 .3M94.7 160l.1 .4M94.7 160.4h.1M94.8 160.4l.1 .3M94.8 160.7l.2 .3M94.8 160.7h.1M94.9 160.7l.2 .3M95 161l.4 .1M95 161h.1M95.1 161l.3 .1M96 160.4l.1 .1"/>
<path d="M96 160.4l-.6 .1M96.3 160.3l-.3 .1M96.3 160.3h.1M96.3 160.3l-.2 .2M96.4 160.1h.1M96.4 160.1l-.1 .2M96.5 160.1l-.2 .2M99.3 160.1l-1.4-3v3.4l-.4 .1M104.4 162.1h.1zM104.4 161.7l-.2 .6-.2 .1-16.4 4.3M104.4 161.4v.3M104.4 161.7l-16.3 4.2"/>
<path d="M104.5 161.6l-.2 .6-.3 .2M104.5 161.4h-.1M104.5 161.6l-.1 .1M104.5 161.4v.2M104.5 162.1h.5M104.6 162.1l-.3 .1M104.9 162.1l-.7 .2M105 161.1v.6l.2-.1M105 160.8l.2 .1M105 161.6h.2M105 161.1h.2M105.1 160v.3"/>
<path d="M105.1 160.3a.87 .87 0 0 0-.5 .7 .87 .87 0 0 0 .4 .8h.1M105.1 160.3a.81 .81 0 0 1 .6 .7 .81 .81 0 0 1-.6 .8M105.1 161.8l-.1 .3M105.2 160.9v-.5h-.2v.5l-.3 .1v.3l.3-.1h-.3M105.2 161.1v.5M105.2 160.9l.4-.1v.3M105.4 160.8v.2M105.4 161l-.4 .1M105.4 161l.2 .1M105.6 161.1h-.4"/>
<circle cx="74.6" cy="99" r="4.6"/>
<circle cx="151.6" cy="99" r="2.12"/>
<circle cx="162.1" cy="99" r="1.62"/>
<circle cx="254.1" cy="99" r="2.12"/>
</g>
<text font-size="4.9" x="139.6" y="199.9">A4</text>
<g font-size="4.7">
<text x="146" y="20.4">6,90</text>
<text x="278.2" y="30.6" transform="rotate(-90 278.2 30.6)">6,00</text>
<text x="136.1" y="41.8" transform="rotate(-90 136.1 41.8)">5,80</text>
<text x="266.2" y="53.1">9,00</text>
<text x="69.2" y="80.7">15,00</text>
<text x="179" y="79.3">56,00</text>
<text x="227.5" y="79.3">37,00</text>
<text x="94.3" y="92.2" transform="rotate(-90 94.3 92.2)">12,00</text>
<text x="134.5" y="90.5">4,25</text>
<text x="55.1" y="104.7" transform="rotate(-90 55.1 104.7)">16,00</text>
<text x="271.4" y="103.1" transform="rotate(-90 271.4 103.1)">18,00</text>
<text x="84.6" y="115.9">10,00</text>
<text x="198.2" y="121.9">102,50</text>
<text x="264.6" y="121.6" transform="rotate(-90 264.6 121.6)">4,25</text>
<text x="45.3" y="184.9">Quando acionado, o</text>
<text x="45.3" y="189.4">atuador pode se estender</text>
<text x="45.3" y="194">por 50 mm</text>
</g>
<g font-size="3.9">
<text x="173.7" y="159.2">Projeto:</text>
<text x="190.6" y="159.2">Flash Cart - Carrinho Inteligente</text>
<text x="173.7" y="167.6">Parte: Atuador linear comercial - 50 mm - ACTUONIX</text>
<text x="173.7" y="175.4">Resp.: Felipe Laux</text>
<text x="243.2" y="176.1">Data: 29/3/21</text>
<text x="173.7" y="183.7">Revisão: Jhessica Luz</text>
<text x="243.2" y="183.7">Data: 2/4/21</text>
<text x="173.7" y="191.7">Material: Alumínio</text>
<text x="243.2" y="191.7">Peso: Aprox. 50 g</text>
<text x="114.6" y="199.9">Folha:</text>
<text x="173.7" y="199.9">Unidade: mm</text>
<text x="213.4" y="199.9">Escala:1:1</text>
<text x="254.2" y="199.9">Num.:</text>
<text x="269.9" y="200.1">2E</text>
</g>
<text font-size="2.9" x="14.9" y="207.6">Produto educacional do SOLIDWORKS. Somente para fins de instrução.</text>
</svg>
